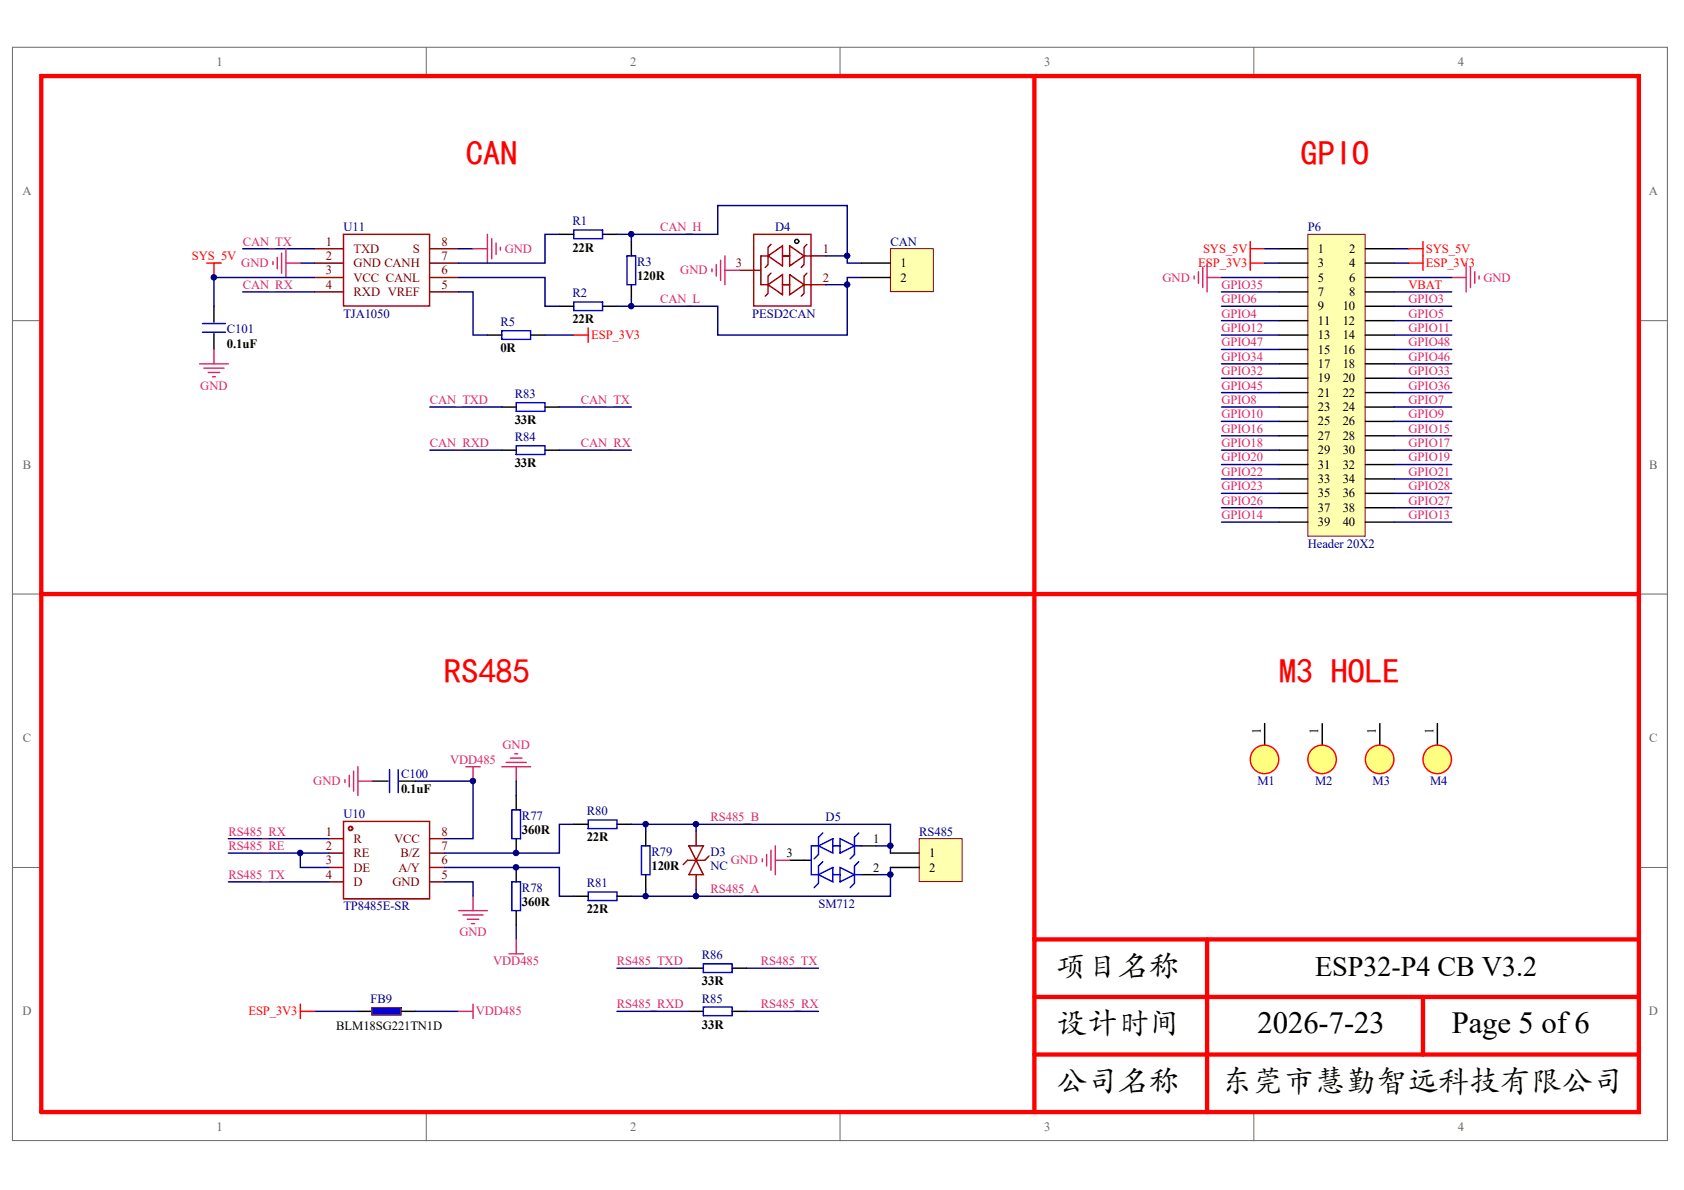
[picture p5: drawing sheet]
<svg xmlns="http://www.w3.org/2000/svg" width="297mm" height="210mm" viewBox="0 0 297 210" stroke-linecap="round" stroke-linejoin="round" font-family="sans-serif">
<g fill="#fff" stroke="#696969" stroke-width=".18">
<path d="M2.2 8.3h291.9v192.9h-291.9z"/>
<path d="M7.3 13.4h281.7v182.7h-281.7z"/>
</g>
<path d="M75.2 8.3v5.1M148.2 8.3v5.1M221.2 8.3v5.1M2.2 56.6h5.1M289.1 56.6h5.1M2.2 104.8h5.1M289.1 104.8h5.1M2.2 153h5.1M289.1 153h5.1M75.2 196.2v5M148.2 196.2v5M221.2 196.2v5" fill="none" stroke="#696969" stroke-width=".18"/>
<path d="M7.3 13.4h281.8v182.8h-281.8zM182.5 13.4v152.3M7.3 104.8h175.2M182.5 175.9h106.6M212.9 165.7v30.5M251 175.9v10.1M289.1 165.7h-106.6v30.5M182.5 186h106.6" fill="none" stroke="#f00" stroke-width=".76"/>
<g fill="none" stroke="#a00000" stroke-width=".25">
<path d="M60.6 144.9h15.2v13.6h-15.2z"/>
<circle cx="61.8" cy="146.1" r=".36"/>
</g>
<path d="M58.1 147.9h2.5M58.1 150.5h2.5M58.1 153h2.5M58.1 155.6h2.5M75.8 147.9h2.6M75.8 150.5h2.6M75.8 153h2.6M75.8 155.6h2.6" fill="none" stroke="#800" stroke-width=".25"/>
<path d="M40.3 147.9h17.8M40.3 150.5h17.8M40.3 155.6h17.8M53 150.5v2.5h5.1" fill="none" stroke="#000080" stroke-width=".25"/>
<path d="M90.3 155.6h1.5v5h-1.5zM90.3 142.9h1.5v5h-1.5zM113.1 149.2h1.6v5.1h-1.6zM65.6 177.8h5.1v1.2h-5.1z" fill="none" stroke="#00f" stroke-width=".25"/>
<path d="M91.1 140.3v2.6M91.1 147.9v2.6M91.1 153v2.6M113.9 146.7v2.5M113.9 154.3v2.5M63.1 178.4h2.6M70.7 178.4h2.6M91.1 160.6v2.6" fill="none" stroke="#000" stroke-width=".25"/>
<path d="M65.6 177.8h5.1v1.2h-5.1z" fill="#00f" stroke="#800000" stroke-width=".18"/>
<path d="M88.5 58.3h5.1v1.6h-5.1zM101.2 53.3h5.1v1.5h-5.1zM101.2 40.6h5.1v1.5h-5.1zM110.6 45.1h1.5v5.1h-1.5zM68.7 135.8v4M70.2 135.8v4M103.7 144.6h5.1v1.6h-5.1zM103.7 157.3h5.1v1.5h-5.1z" fill="none" stroke="#00f" stroke-width=".25"/>
<g fill="none" stroke="#000" stroke-width=".25">
<path d="M86 59.1h2.5M93.6 59.1h2.5M98.7 54h2.5M98.7 41.3h2.5M106.3 54h2.5M106.3 41.3h2.5M111.4 42.6v2.5M111.4 50.2v2.6M65.7 137.8h2.8M70.5 137.8h2.8M101.2 145.4h2.5M101.2 158.1h2.5"/>
<path d="M108.8 145.4h2.6M108.8 158.1h2.6"/>
</g>
<g fill="none" stroke="#000080" stroke-width=".25">
<path d="M42.8 43.9h12.7M42.8 51.5h12.7M53 46.4h2.5M80.9 48.9h15.2v5.1h2.6M80.9 51.5h2.5v7.6h2.6M80.9 43.9h2.5M96.1 59.1h5.1M98.7 41.3h-2.6v5.1h-15.2M111.4 41.3v1.3M73.3 137.8h10.1v10.1h-5M91.1 137.8v2.5M78.4 155.6h5v2.5"/>
<path d="M78.4 153h20.3v5.1h2.5M101.2 145.4h-2.5v5.1h-20.3M55.5 178.4h7.6M73.3 178.4h7.6M91.1 163.2v2.5"/>
</g>
<path d="M60.6 41.3h15.2v12.7h-15.2zM121.5 149.2h2.6l-1.3 2.5zM122.8 151.7l1.3 2.6h-2.6zM125.1 151l-.8 .7h-3l-.8 .8" fill="none" stroke="#a00000" stroke-width=".25"/>
<path d="M55.5 43.9h5.1M55.5 46.4h5.1M55.5 48.9h5.1M55.5 51.5h5.1M75.8 43.9h5.1M75.8 46.4h5.1M75.8 48.9h5.1M75.8 51.5h5.1M122.8 146.7v2.5M122.8 154.3v2.5" fill="none" stroke="#800" stroke-width=".25"/>
<g fill="none" stroke="#da2467" stroke-width=".25">
<path d="M48.1 46.2v.5M48.9 45.4v2M49.7 44.6v3.6M50.4 43.9v5M50.4 46.4h2.6M83.4 43.9h2.6M86 41.3v5.1M86.7 42.1v3.5M87.5 42.9v2M88.3 43.6v.5M60.8 137.5v.5M61.6 136.8v2"/>
<path d="M62.4 136v3.6M63.1 135.2v5.1M63.1 137.8h2.6M82.2 135.2h2.5M83.4 135.2v2.6M88.5 135.2h5.1M89.3 134.5h3.5M90 133.7h2.1M90.8 133h.5M91.1 135.2v2.6M83.4 158.1v2.5M80.9 160.6h5.1"/>
<path d="M80.9 178.4h2.5M81.7 161.4h3.5M82.4 162.1h2.1M83.2 162.9h.5M83.4 177.1v2.6M89.8 168.2h2.5M91.1 165.7v2.5"/>
</g>
<path d="M36.5 46.4h2.5M37.7 46.4v2.5M101.2 59.1h2.5M103.7 57.8v2.6M53 177.1v2.6M53 178.4h2.5" fill="none" stroke="#f00" stroke-width=".25"/>
<path d="M157.1 43.9h7.5v7.5h-7.5z" fill="#ffffb0" stroke="#800000" stroke-width=".18"/>
<path d="M152 46.4h5.1M152 48.9h5.1" fill="none" stroke="#000" stroke-width=".25"/>
<path d="M162.1 147.9h7.6v7.6h-7.6z" fill="#ffffb0" stroke="#800000" stroke-width=".18"/>
<g fill="none" stroke="#000" stroke-width=".25">
<path d="M37.7 54v2.8M37.7 58.8v2.8M157.1 150.5h5M157.1 153h5"/>
<circle cx="140.5" cy="42.6" r=".36"/>
</g>
<path d="M35.7 57.1h4.1M35.7 58.6h4.1" fill="none" stroke="#00f" stroke-width=".25"/>
<path d="M55.5 48.9h-17.8v5.1M108.8 41.3h17.8v-5h22.8v8.8h-3.8M111.4 52.8v1.2h-2.6M145.6 50.2h3.8v8.9h-22.8v-5.1h-15.2M149.4 45.1v1.3h2.6M152 48.9h-2.6v1.3M98.7 71.8h12.7" fill="none" stroke="#000080" stroke-width=".25"/>
<path d="M125.6 47.4v.5M126.3 46.7v2M127.1 45.9v3.6M127.9 45.1v5.1M127.9 47.7h2.5M35.2 64.2h5.1M36 64.9h3.5M36.7 65.7h2.1M37.5 66.5h.5M37.7 61.6v2.6" fill="none" stroke="#da2467" stroke-width=".25"/>
<g fill="none" stroke="#a00000" stroke-width=".25">
<path d="M132.9 41.3h10.1v12.7h-10.1zM132.9 47.7h1.3M135.5 50.2l2.5-1.8v3.6zM135.5 45.1l2.5-1.7v3.5zM135.5 45.1h-1.3v5.1h1.3M136 48.2l-.5 .5v3l-.5 .5M136 43.1l-.5 .5v3.1l-.5 .5M138 50.2h1.3M138 45.1h1.3M139.3 48.4l2.5 1.8-2.5 1.8zM139.3 43.4l2.5 1.7-2.5 1.8zM141.8 50.2h1.3"/>
<path d="M141.8 45.1h1.3M142.3 48.2l-.5 .5v3l-.5 .5M142.3 43.1l-.5 .5v3.1l-.5 .5"/>
</g>
<path d="M130.4 47.7h2.5M143.1 45.1h2.5M143.1 50.2h2.5" fill="none" stroke="#800" stroke-width=".25"/>
<path d="M230.7 41.3h10.1v53.3h-10.1z" fill="#ffffb0" stroke="#800000" stroke-width=".18"/>
<g fill="none" stroke="#000" stroke-width=".25">
<path d="M225.6 43.9h5.1M225.6 46.4h5.1M225.6 48.9h5.1M225.6 51.5h5.1M225.6 54h5.1M225.6 56.6h5.1M225.6 59.1h5.1M240.8 43.9h5.1M240.8 46.4h5.1M240.8 48.9h5.1M240.8 51.5h5.1M240.8 54h5.1"/>
<path d="M240.8 56.6h5.1M240.8 59.1h5.1M225.6 61.6h5.1M225.6 64.2h5.1M225.6 66.7h5.1M225.6 69.3h5.1M225.6 71.8h5.1M225.6 74.3h5.1M225.6 76.9h5.1M225.6 79.4h5.1M240.8 61.6h5.1M240.8 64.2h5.1"/>
<path d="M240.8 66.7h5.1M240.8 69.3h5.1M240.8 71.8h5.1M240.8 74.3h5.1M240.8 76.9h5.1M240.8 79.4h5.1M225.6 81.9h5.1M225.6 84.5h5.1M225.6 87h5.1M225.6 89.6h5.1M225.6 92.1h5.1M240.8 81.9h5.1"/>
<path d="M240.8 84.5h5.1M240.8 87h5.1M240.8 89.6h5.1M240.8 92.1h5.1M223.1 127.6v3.8"/>
</g>
<g fill="none" stroke="#000080" stroke-width=".25">
<path d="M215.5 54h10.1M215.5 56.6h10.1M215.5 59.1h10.1M215.5 48.9h10.1M215.5 51.5h10.1M223.1 43.9h2.5M223.1 46.4h2.5M245.9 54h10.2M245.9 56.6h10.2M245.9 59.1h10.2M245.9 43.9h2.6M245.9 46.4h2.6"/>
<path d="M245.9 48.9h10.2M245.9 51.5h10.2M215.5 61.6h10.1M215.5 64.2h10.1M215.5 66.7h10.1M215.5 69.3h10.1M215.5 71.8h10.1M215.5 74.3h10.1M215.5 76.9h10.1M215.5 79.4h10.1M245.9 61.6h10.2M245.9 64.2h10.2"/>
<path d="M245.9 66.7h10.2M245.9 69.3h10.2M245.9 71.8h10.2M245.9 74.3h10.2M245.9 76.9h10.2M245.9 79.4h10.2M215.5 81.9h10.1M215.5 84.5h10.1M215.5 87h10.1M215.5 89.6h10.1M215.5 92.1h10.1M245.9 81.9h10.2"/>
<path d="M245.9 84.5h10.2M245.9 87h10.2M245.9 89.6h10.2M245.9 92.1h10.2"/>
</g>
<path d="M220.5 42.6v5.1M220.5 46.4h2.6M220.5 43.9h2.6M248.5 46.4h2.5M248.5 43.9h2.5M251 42.6v5.1" fill="none" stroke="#f00" stroke-width=".25"/>
<path d="M210.6 48.7v.5M211.4 47.9v2.1M212.2 47.2v3.5M212.9 48.9h2.6M212.9 46.4v5.1M256.1 48.9h2.5M258.6 46.4v5.1M259.4 47.2v3.5M260.1 47.9v2.1M260.9 48.7v.5" fill="none" stroke="#da2467" stroke-width=".25"/>
<circle cx="223" cy="134" r="2.51" fill="#ffff80" stroke="#f00" stroke-width=".25"/>
<path d="M233.2 127.6v3.8" fill="none" stroke="#000" stroke-width=".25"/>
<circle cx="233.2" cy="134" r="2.51" fill="#ffff80" stroke="#f00" stroke-width=".25"/>
<path d="M243.4 127.6v3.8" fill="none" stroke="#000" stroke-width=".25"/>
<circle cx="243.4" cy="134" r="2.51" fill="#ffff80" stroke="#f00" stroke-width=".25"/>
<path d="M253.5 127.6v3.8" fill="none" stroke="#000" stroke-width=".25"/>
<circle cx="253.5" cy="134" r="2.51" fill="#ffff80" stroke="#f00" stroke-width=".25"/>
<path d="M182.5 104.8h106.6" fill="none" stroke="#f00" stroke-width=".76"/>
<g fill="none" stroke="#00f" stroke-width=".25">
<path d="M91.1 71h5v1.6h-5zM91.1 78.6h5v1.6h-5zM144.4 149.2h-1.3v5.1h1.3M144.4 154.3l2.5-1.3v2.6zM144.4 149.2l2.5-1.3v2.6zM145.1 146.9l-.7 .8v3l-.8 .8M145.1 152l-.7 .8v3l-.8 .8M146.9 154.3h1.3M146.9 149.2h1.3M148.2 153l2.5 1.3-2.5 1.3zM148.2 147.9l2.5 1.3-2.5 1.3zM150.7 154.3h1.3"/>
<path d="M150.7 149.2h1.3M151.5 152l-.8 .8v3l-.7 .8M151.5 146.9l-.8 .8v3l-.7 .8M124.1 170h5v1.5h-5zM124.1 177.6h5v1.6h-5z"/>
</g>
<path d="M88.5 71.8h2.6M88.5 79.4h2.6M96.1 71.8h2.6M96.1 79.4h2.6M139.3 151.7h3.8M152 154.3h2.5M152 149.2h2.5M121.5 170.8h2.6M121.5 178.4h2.6M129.1 170.8h2.6M129.1 178.4h2.6" fill="none" stroke="#000" stroke-width=".25"/>
<g fill="none" stroke="#000080" stroke-width=".25">
<path d="M75.8 79.4h12.7M75.8 71.8h12.7M98.7 79.4h12.7M111.4 145.4h11.4v1.3M113.9 145.4v1.3M113.9 156.8v1.3M122.8 145.4h34.3v3.8M122.8 156.8v1.3h-11.4M154.5 149.2h2.6v1.3M154.5 154.3h2.6M157.1 153v5.1h-34.3M108.8 170.8h12.7"/>
<path d="M108.8 178.4h12.7M131.7 170.8h12.7M131.7 178.4h12.7"/>
</g>
<path d="M134.5 151.5v.5M135.2 150.7v2.1M136 150v3.5M136.8 149.2v5.1M136.8 151.7h2.5" fill="none" stroke="#da2467" stroke-width=".25"/>
<g fill="#000080" stroke="#000080" stroke-width=".18">
<circle cx="37.7" cy="48.9" r=".48"/>
<circle cx="52.9" cy="150.4" r=".48"/>
<circle cx="83.4" cy="137.8" r=".48"/>
<circle cx="91" cy="153" r=".49"/>
<circle cx="91" cy="150.4" r=".49"/>
<circle cx="111.3" cy="54" r=".48"/>
<circle cx="111.3" cy="41.3" r=".48"/>
<circle cx="113.9" cy="158.1" r=".48"/>
<circle cx="113.9" cy="145.4" r=".48"/>
<circle cx="122.8" cy="158.1" r=".49"/>
<circle cx="122.8" cy="145.4" r=".49"/>
<circle cx="149.4" cy="50.2" r=".48"/>
<circle cx="149.4" cy="45.1" r=".48"/>
<circle cx="157" cy="154.3" r=".48"/>
<circle cx="157" cy="149.2" r=".48"/>
</g>
<g font-size="6.1" fill="#f00">
<text x="82.2" y="29.1">CN</text>
<text x="85.2" y="29.1">A</text>
<text x="229.4" y="29.1">GI</text>
<text x="232.5" y="29.1">PO</text>
<text x="78.4" y="120.4">R45</text>
<text x="81.4" y="120.4">S8</text>
<text x="225.6" y="120.4">M</text>
<text x="228.7" y="120.4">3HL</text>
<text x="237.8" y="120.4">OE</text>
</g>
<g font-size="5.4">
<text x="186.3" y="171.9">项目名称</text>
<text x="186.3" y="182">设计时间</text>
<text x="221.8" y="182.2">2026-7-23</text>
<text x="256.1" y="182.2">Page 5 of6</text>
<text x="186.3" y="192.2">公司名称</text>
<text x="215.5" y="192.2">东莞市慧勤智远科技有限公司</text>
</g>
<text font-size="5" x="232" y="172.2">ESP32-P4 CB V3.2</text>
<g font-size="2.3">
<text x="101" y="44.4">22R</text>
<text x="112.4" y="49.4">120R</text>
<text x="101" y="57.1">22R</text>
<text x="40" y="61.4">0.1uF</text>
<text x="88.3" y="62.1">0R</text>
<text x="90.8" y="74.8">33R</text>
<text x="90.8" y="82.4">33R</text>
<text x="70.7" y="139.8">0.1uF</text>
<text x="92.1" y="147.2">360R</text>
<text x="103.5" y="148.4">22R</text>
<text x="114.9" y="153.5">120R</text>
<text x="92.1" y="159.8">360R</text>
<text x="103.5" y="161.1">22R</text>
<text x="123.8" y="173.8">33R</text>
<text x="123.8" y="181.4">33R</text>
</g>
<g font-size="2.2" fill="#696969">
<text x="38.2" y="11.6">1</text>
<text x="111.2" y="11.6">2</text>
<text x="184.2" y="11.6">3</text>
<text x="257.1" y="11.6">4</text>
<text x="3.9" y="34.4">A</text>
<text x="290.8" y="34.4">A</text>
<text x="4" y="82.7">B</text>
<text x="290.9" y="82.7">B</text>
<text x="4" y="130.9">C</text>
<text x="290.9" y="130.9">C</text>
<text x="3.9" y="179.1">D</text>
<text x="290.8" y="179.1">D</text>
<text x="38.2" y="199.4">1</text>
<text x="111.2" y="199.4">2</text>
<text x="184.2" y="199.4">3</text>
<text x="257.1" y="199.4">4</text>
</g>
<g font-size="2.2" fill="#000080">
<text x="60.6" y="40.8">U11</text>
<text x="101" y="39.8">R1</text>
<text x="136.8" y="40.8">D4</text>
<text x="230.7" y="40.8">P6</text>
<text x="112.4" y="46.9">R3</text>
<text x="157.1" y="43.3">CAN</text>
<text x="101" y="52.5">R2</text>
<text x="40" y="58.8">C101</text>
<text x="60.6" y="56">TJA1050</text>
<text x="88.3" y="57.5">R5</text>
<text x="132.7" y="56">PESD2CAN</text>
<text x="90.8" y="70.2">R83</text>
<text x="90.8" y="77.8">R84</text>
<text x="230.7" y="96.6">Header 20X2</text>
<text x="70.7" y="137.2">C100</text>
<text x="103.5" y="143.8">R80</text>
<text x="221.8" y="138.5">M1</text>
<text x="232" y="138.5">M2</text>
<text x="242.1" y="138.5">M3</text>
<text x="252.3" y="138.5">M4</text>
<text x="60.6" y="144.3">U10</text>
<text x="92.1" y="144.6">R77</text>
<text x="145.6" y="144.8">D5</text>
<text x="162.1" y="147.4">RS485</text>
<text x="114.9" y="150.9">R79</text>
<text x="125.3" y="150.9">D3</text>
<text x="125.3" y="153.5">NC</text>
<text x="60.6" y="160.6">TP8485E-SR</text>
<text x="92.1" y="157.3">R78</text>
<text x="103.5" y="156.5">R81</text>
<text x="144.4" y="160.1">SM712</text>
<text x="123.8" y="169.2">R86</text>
<text x="65.4" y="177">FB9</text>
<text x="123.8" y="176.8">R85</text>
</g>
<g font-size="2.2" fill="#da2467">
<text x="116.4" y="40.8">CAN_H</text>
<text x="42.6" y="47.1">GND</text>
<text x="42.8" y="43.3">CAN_TX</text>
<text x="89" y="44.6">GND</text>
<text x="42.8" y="50.9">CAN_RX</text>
<text x="116.4" y="53.5">CAN_L</text>
<text x="120" y="48.4">GND</text>
<text x="205" y="49.7">GND</text>
<text x="215.5" y="53.5">GPIO6</text>
<text x="215.5" y="50.9">GPIO35</text>
<text x="248.5" y="53.5">GPIO3</text>
<text x="261.7" y="49.7">GND</text>
<text x="215.5" y="58.6">GPIO12</text>
<text x="215.5" y="56">GPIO4</text>
<text x="248.5" y="58.6">GPIO11</text>
<text x="248.5" y="56">GPIO5</text>
<text x="215.5" y="61.1">GPIO47</text>
<text x="215.5" y="63.6">GPIO34</text>
<text x="248.5" y="61.1">GPIO48</text>
<text x="248.5" y="63.6">GPIO46</text>
<text x="35.3" y="68.7">GND</text>
<text x="75.8" y="71.2">CAN_TXD</text>
<text x="102.5" y="71.2">CAN_TX</text>
<text x="215.5" y="71.2">GPIO8</text>
<text x="215.5" y="68.7">GPIO45</text>
<text x="215.5" y="66.2">GPIO32</text>
<text x="248.5" y="71.2">GPIO7</text>
<text x="248.5" y="66.2">GPIO33</text>
<text x="248.5" y="68.7">GPIO36</text>
<text x="215.5" y="76.3">GPIO16</text>
<text x="215.5" y="73.8">GPIO10</text>
<text x="248.5" y="76.3">GPIO15</text>
<text x="248.5" y="73.8">GPIO9</text>
<text x="75.8" y="78.9">CAN_RXD</text>
<text x="102.5" y="78.9">CAN_RX</text>
<text x="215.5" y="83.9">GPIO22</text>
<text x="215.5" y="81.4">GPIO20</text>
<text x="215.5" y="78.9">GPIO18</text>
<text x="248.5" y="83.9">GPIO21</text>
<text x="248.5" y="81.4">GPIO19</text>
<text x="248.5" y="78.9">GPIO17</text>
<text x="215.5" y="86.5">GPIO23</text>
<text x="215.5" y="89">GPIO26</text>
<text x="248.5" y="86.5">GPIO28</text>
<text x="248.5" y="89">GPIO27</text>
<text x="215.5" y="91.5">GPIO14</text>
<text x="248.5" y="91.5">GPIO13</text>
<text x="79.4" y="134.7">VDD485</text>
<text x="88.6" y="132.2">GND</text>
<text x="55.3" y="138.5">GND</text>
<text x="40.3" y="147.4">RS485_RX</text>
<text x="40.3" y="149.9">RS485_RE</text>
<text x="125.3" y="144.8">RS485_B</text>
<text x="40.3" y="155">RS485_TX</text>
<text x="128.9" y="152.5">GND</text>
<text x="125.3" y="157.5">RS485_A</text>
<text x="81" y="165.2">GND</text>
<text x="87" y="170.2">VDD485</text>
<text x="108.8" y="170.2">RS485_TXD</text>
<text x="134.2" y="170.2">RS485_TX</text>
<text x="83.9" y="179.1">VDD485</text>
<text x="108.8" y="177.8">RS485_RXD</text>
<text x="134.2" y="177.8">RS485_RX</text>
</g>
<g font-size="2.2" fill="#f00">
<text x="33.8" y="45.9">SYS_5V</text>
<text x="211.4" y="47.1">ESP_3V3</text>
<text x="212.2" y="44.6">SYS_5V</text>
<text x="251.5" y="44.6">SYS_5V</text>
<text x="251.5" y="47.1">ESP_3V</text>
<text x="259.1" y="47.1">3</text>
<text x="248.5" y="50.9">VBAT</text>
<text x="104.3" y="59.8">ESP_3V3</text>
<text x="43.8" y="179.1">ESP_3V3</text>
</g>
<g font-size="2.2" fill="#800">
<text x="57.5" y="43.3">1</text>
<text x="57.5" y="45.9">2</text>
<text x="62.4" y="44.6">TXD</text>
<text x="62.4" y="47.1">GND CANH</text>
<text x="72.8" y="44.6">S</text>
<text x="77.9" y="45.9">7</text>
<text x="77.9" y="43.3">8</text>
<text x="129.8" y="47.1">3</text>
<text x="145.1" y="44.6">1</text>
<text x="57.5" y="48.4">3</text>
<text x="57.5" y="50.9">4</text>
<text x="62.4" y="49.7">VCC CANL</text>
<text x="62.4" y="52.2">RXD VREF</text>
<text x="77.9" y="50.9">5</text>
<text x="77.9" y="48.4">6</text>
<text x="145.1" y="49.7">2</text>
<text x="57.5" y="147.4">1</text>
<text x="57.5" y="149.9">2</text>
<text x="62.4" y="148.7">R</text>
<text x="69.5" y="148.7">VCC</text>
<text x="77.9" y="149.9">7</text>
<text x="77.9" y="147.4">8</text>
<text x="57.5" y="152.5">3</text>
<text x="57.5" y="155">4</text>
<text x="62.4" y="151.2">RE</text>
<text x="62.4" y="153.7">DE</text>
<text x="70.3" y="153.7">A/Y</text>
<text x="70.6" y="151.2">B/Z</text>
<text x="77.9" y="155">5</text>
<text x="77.9" y="152.5">6</text>
<text x="62.4" y="156.3">D</text>
<text x="69.2" y="156.3">GND</text>
</g>
<g font-size="2.2">
<text x="158.8" y="47.1">1</text>
<text x="232.5" y="44.6">1</text>
<text x="232.5" y="47.1">3</text>
<text x="238" y="44.6">2</text>
<text x="238" y="47.1">4</text>
<text x="158.8" y="49.7">2</text>
<text x="232.5" y="49.7">5</text>
<text x="232.5" y="52.2">7</text>
<text x="238" y="49.7">6</text>
<text x="238" y="52.2">8</text>
<text x="232.5" y="54.7">9</text>
<text x="232.5" y="57.3">11</text>
<text x="232.5" y="59.8">13</text>
<text x="236.9" y="54.7">10</text>
<text x="236.9" y="57.3">12</text>
<text x="236.9" y="59.8">14</text>
<text x="232.5" y="62.4">15</text>
<text x="232.5" y="64.9">17</text>
<text x="236.9" y="62.4">16</text>
<text x="236.9" y="64.9">18</text>
<text x="232.5" y="67.4">19</text>
<text x="232.5" y="70">21</text>
<text x="236.9" y="67.4">20</text>
<text x="236.9" y="70">22</text>
<text x="232.5" y="72.5">23</text>
<text x="232.5" y="75.1">25</text>
<text x="232.5" y="77.6">27</text>
<text x="236.9" y="72.5">24</text>
<text x="236.9" y="75.1">26</text>
<text x="236.9" y="77.6">28</text>
<text x="232.5" y="80.1">29</text>
<text x="232.5" y="82.7">31</text>
<text x="236.9" y="80.1">30</text>
<text x="236.9" y="82.7">32</text>
<text x="232.5" y="85.2">33</text>
<text x="232.5" y="87.7">35</text>
<text x="236.9" y="85.2">34</text>
<text x="236.9" y="87.7">36</text>
<text x="232.5" y="90.3">37</text>
<text x="232.5" y="92.8">39</text>
<text x="236.9" y="90.3">38</text>
<text x="236.9" y="92.8">40</text>
<text x="222.4" y="129.4" transform="rotate(-90 222.4 129.4)">1</text>
<text x="232.5" y="129.4" transform="rotate(-90 232.5 129.4)">1</text>
<text x="242.7" y="129.4" transform="rotate(-90 242.7 129.4)">1</text>
<text x="252.8" y="129.4" transform="rotate(-90 252.8 129.4)">1</text>
<text x="154" y="148.7">1</text>
<text x="138.7" y="151.2">3</text>
<text x="154" y="153.7">2</text>
<text x="163.9" y="151.2">1</text>
<text x="163.9" y="153.7">2</text>
<text x="59.3" y="181.7">BLM18SG221TN1D</text>
</g>
</svg>
